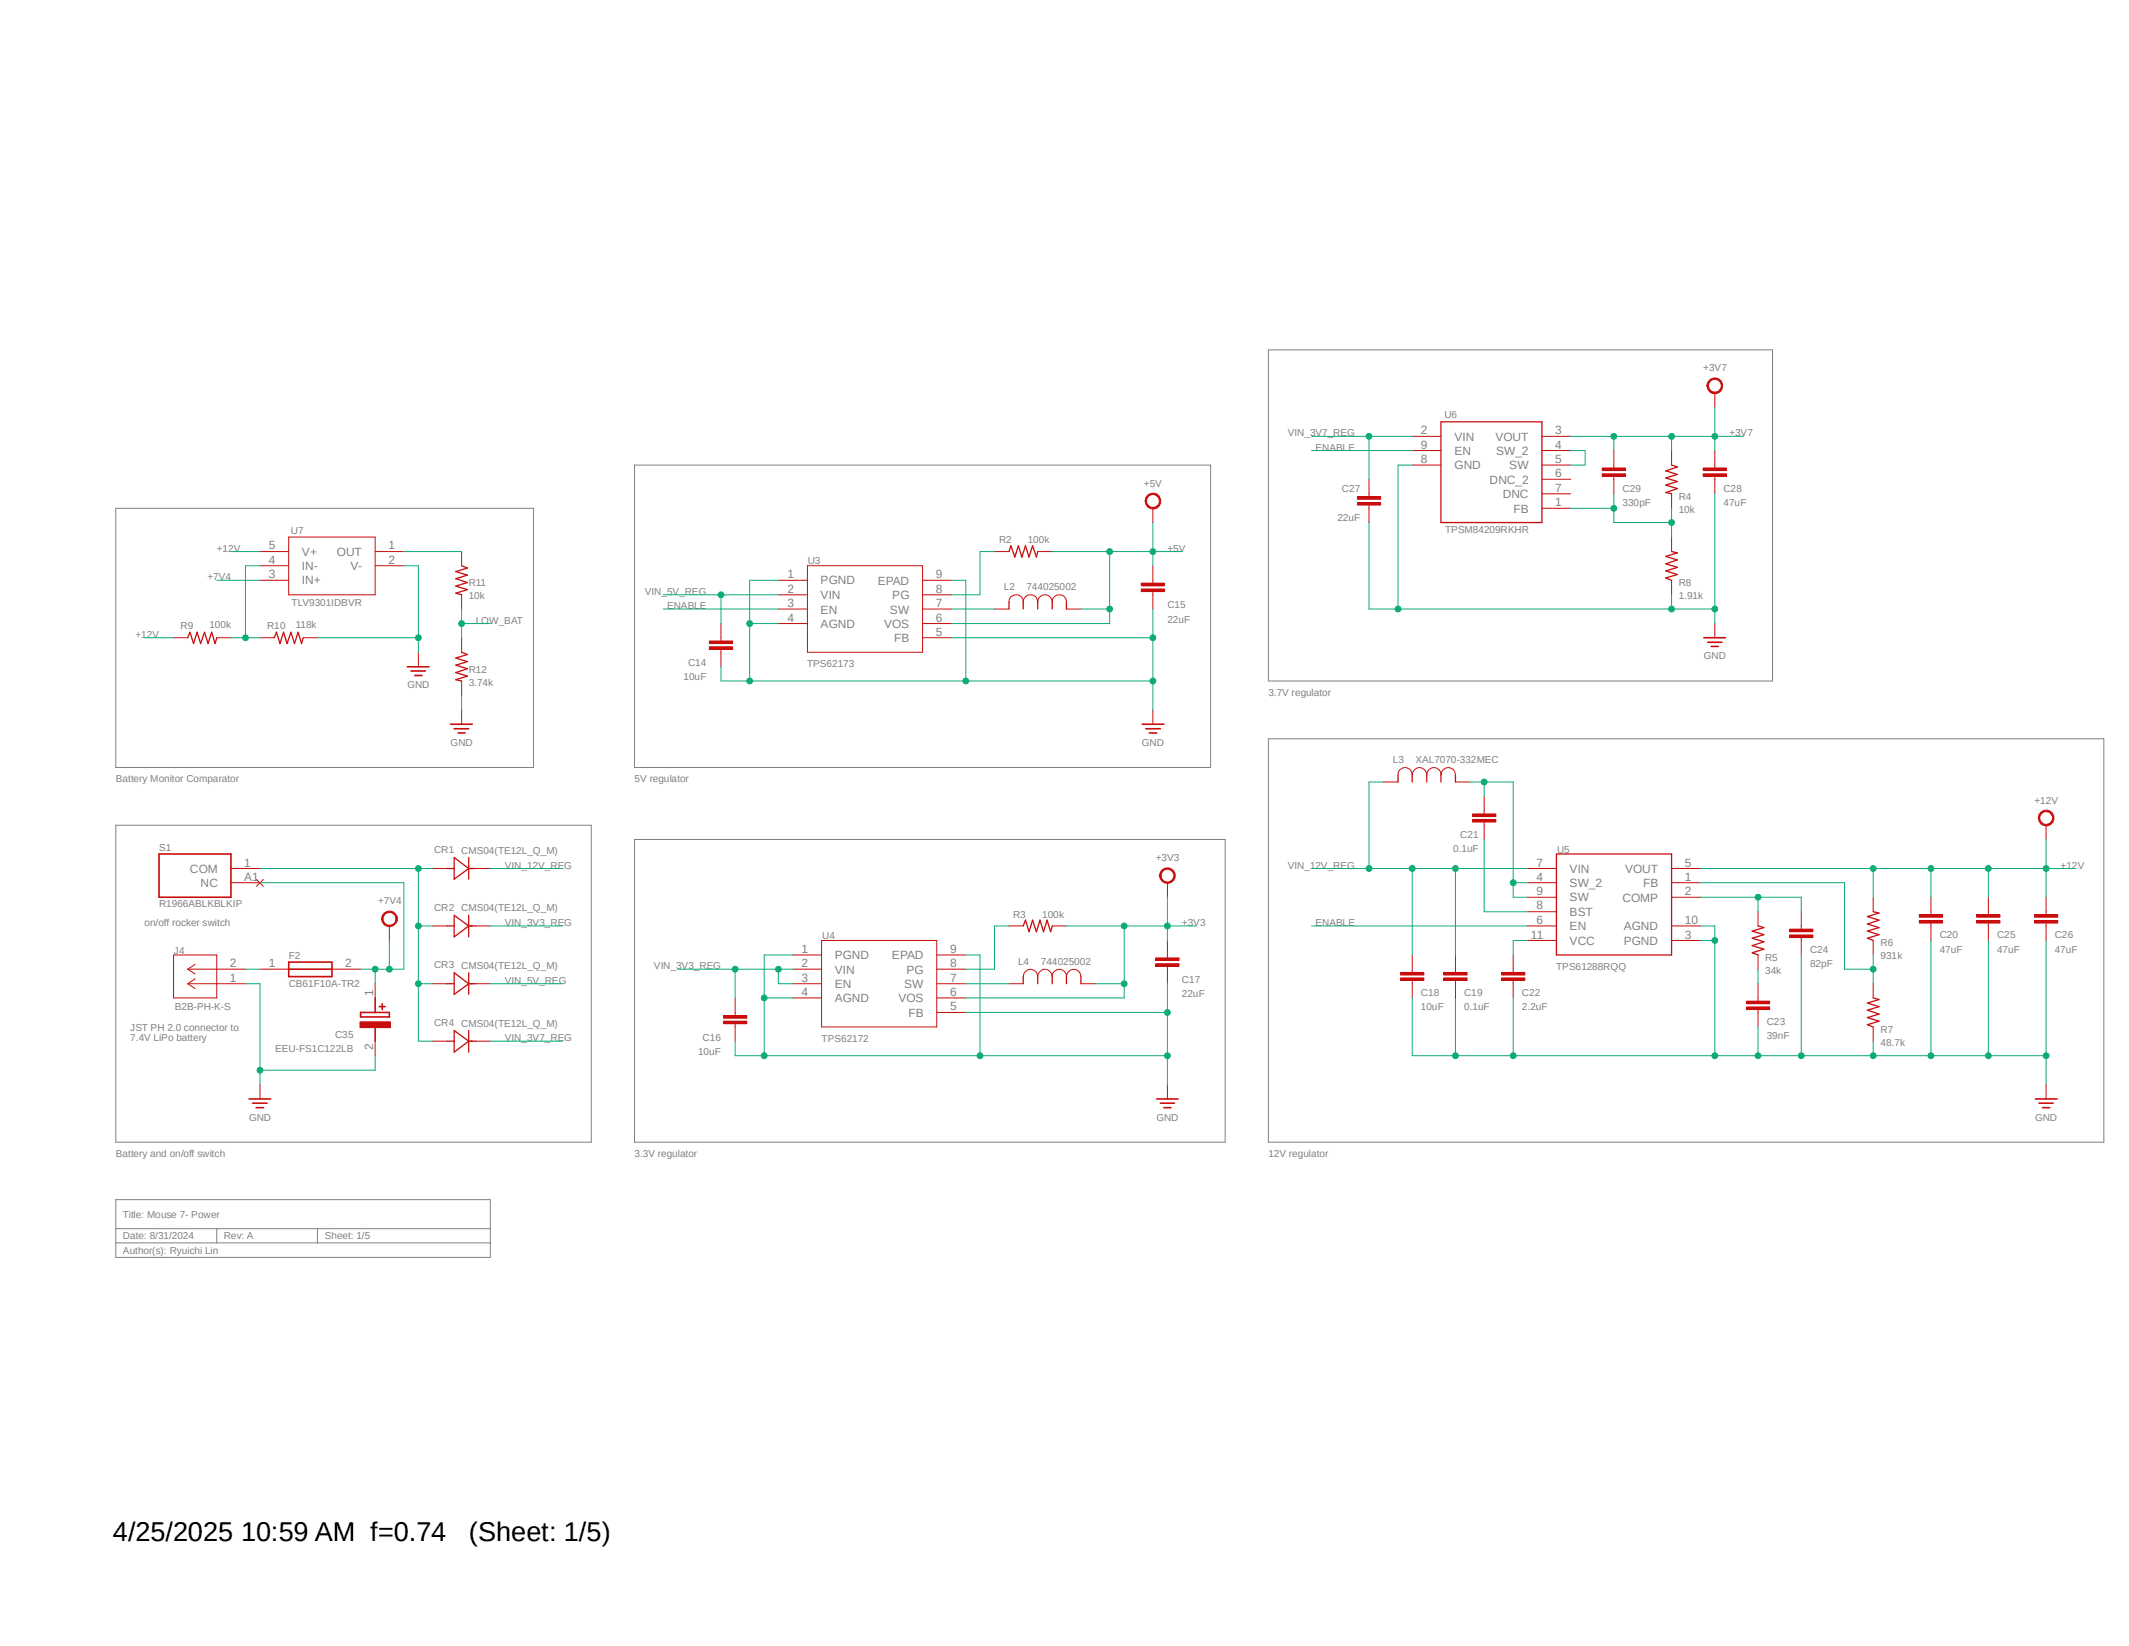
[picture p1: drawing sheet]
<svg xmlns="http://www.w3.org/2000/svg" width="279mm" height="216mm" viewBox="0 0 279 216" stroke-linecap="round" stroke-linejoin="round" font-family="sans-serif">
<path d="M14.8 45.8l261.4 119.3M276.2 45.8l-261.4 119.3" fill="none" stroke="#fff" stroke-width=".13"/>
<path d="M166.5 45.9h66.1v43.4h-66.1zM15.2 66.7h54.8v34h-54.8zM83.3 61h75.6v39.7h-75.6zM166.5 96.9h109.6v52.9h-109.6zM15.2 108.2h62.4v41.6h-62.4zM83.3 110.1h77.5v39.7h-77.5zM15.2 157.4h49.1v7.5h-49.1zM15.2 161.2h49.1M15.2 163h49.1M28.4 161.2v1.8M41.7 161.2v1.8" fill="none" stroke="#808080" stroke-width=".13"/>
<path d="M22.8 125.3h5.6v5.6h-5.6zM24.6 129h7.6M24.6 127.1h7.6M24.6 129l1 .7M24.6 127.1l1 .7M25.6 128.4l-1 .6M25.6 126.5l-1 .6" fill="none" stroke="#c90d0c" stroke-width=".13"/>
<path d="M50.4 119.8a1.05 1.05 0 0 1 1.7 .2 1.05 1.05 0 0 1-.7 1.5 1.05 1.05 0 0 1-1.3-1h.1a.85 .85 0 0 1 1.2-.8 .85 .85 0 0 1 .3 1.4 .85 .85 0 0 1-1.4-.2l-.1-.4h-.1l.1-.4z" fill-rule="evenodd" fill="#c90d0c"/>
<g fill="none" stroke="#c90d0c" stroke-width=".13">
<path d="M102.2 76.1h3.8M102.2 78h3.8M102.2 79.9h3.8M106 74.2h15.1v11.4h-15.1zM121.1 76.1h3.7M121.1 78h3.7M121.1 79.9h3.7M130.5 72.3h1.9M136.2 72.3h1.9M149.8 77.3h3v.3h-3zM149.8 76.5h3v.3h-3zM151.3 74.2v2.3"/>
<path d="M151.3 77.6v2.3M93.1 84.8h3v.4h-3zM93.1 84.1h3v.3h-3zM94.6 81.8v2.2M94.6 85.2v2.3M102.2 81.8h3.8M121.1 81.8h3.7M121.1 83.7h3.7M151.3 93.1v1.9M30.3 113.9h3.8M30.3 115.8h3.8M33.7 115.4l.8 .8"/>
<path d="M34.5 115.4l-.8 .8M50.4 119.8a1.05 1.05 0 0 1 1.7 .2 1.05 1.05 0 0 1-.7 1.5 1.05 1.05 0 0 1-1.3-1h.1a.85 .85 0 0 1 1.2-.8 .85 .85 0 0 1 .3 1.4 .85 .85 0 0 1-1.4-.2l-.1-.4h-.1l.1-.4zM56.8 113.9h1.9M62.4 113.9h1.9M51.1 121.5v1.9M56.8 121.5h1.9M56.8 129h1.9M56.8 136.6h1.9M62.4 121.5h1.9M62.4 129h1.9M62.4 136.6h1.9M34.1 142.2v1.9"/>
</g>
<path d="M149.9 95h2.8M150.4 95.6h1.9M150.8 96.1h1M20.9 112h9.4v5.7h-9.4zM32.7 144.1h2.8M33.1 144.7h2M33.6 145.3h1" fill="none" stroke="#c90d0c" stroke-width=".21"/>
<g fill="none" stroke="#c90d0c" stroke-width=".17">
<path d="M132.4 72.3l.3-.7 .5 1.5 .4-1.5 .5 1.5 .5-1.5 .4 1.5 .5-1.5 .5 1.5 .2-.8M58.7 113.9h.9M59.6 112.5l1.9 1.4-1.9 1.4zM61.5 113.9h.9M61.5 112.5v2.8M58.7 121.5h.9M58.7 129h.9M58.7 136.6h.9M59.6 120.1l1.9 1.4-1.9 1.4zM59.6 127.6l1.9 1.4-1.9 1.4zM59.6 135.2l1.9 1.4-1.9 1.4zM61.5 120.1v2.8"/>
<path d="M61.5 127.6v2.8M61.5 135.2v2.8M61.5 121.5h.9M61.5 129h.9M61.5 136.6h.9"/>
</g>
<path d="M149.8 77.4h3M149.8 76.7h3M93.1 85h3M93.1 84.2h3" fill="none" stroke="#c90d0c" stroke-width=".34"/>
<path d="M150.6 64.9a1.03 1.03 0 0 1 1.6 .3 1.03 1.03 0 0 1-.6 1.5 1.03 1.03 0 0 1-1.3-1h.2a.86 .86 0 0 1 1.1-.8 .86 .86 0 0 1 .3 1.4 .86 .86 0 0 1-1.4-.2v-.4h-.2l.1-.4z" fill-rule="evenodd" fill="#c90d0c"/>
<g fill="none" stroke="#c90d0c" stroke-width=".13">
<path d="M150.6 64.9a1.03 1.03 0 0 1 1.6 .3 1.03 1.03 0 0 1-.6 1.5 1.03 1.03 0 0 1-1.3-1h.2a.86 .86 0 0 1 1.1-.8 .86 .86 0 0 1 .3 1.4 .86 .86 0 0 1-1.4-.2v-.4h-.2l.1-.4zM151.3 66.7v1.8M95 133.9h3v.4h-3zM95 133.2h3v.4h-3zM96.5 130.9v2.3M96.5 134.3v2.3M104.1 125.3h3.7M104.1 127.1h3.7M104.1 129h3.7M104.1 130.9h3.7M107.8 123.4h15.1v11.3h-15.1zM122.9 125.3h3.8"/>
<path d="M122.9 127.1h3.8M122.9 129h3.8M122.9 130.9h3.8M122.9 132.8h3.8M132.4 121.5h1.9M138.1 121.5h1.9M151.7 126.4h3v.3h-3zM151.7 125.6h3v.4h-3zM153.2 123.4v2.2M153.2 126.7v2.3M153.2 142.2v1.9"/>
</g>
<path d="M95 134.1h3M95 133.4h3M151.7 126.6h3M151.7 125.8h3" fill="none" stroke="#c90d0c" stroke-width=".34"/>
<path d="M134.3 121.5l.3-.8 .4 1.5 .5-1.5 .5 1.5 .5-1.5 .4 1.5 .5-1.5 .5 1.5 .2-.7" fill="none" stroke="#c90d0c" stroke-width=".17"/>
<path d="M151.8 144.1h2.8M152.3 144.7h1.8M152.7 145.3h1" fill="none" stroke="#c90d0c" stroke-width=".21"/>
<path d="M152.5 114.1a1.03 1.03 0 0 1 1.5 .2 1.03 1.03 0 0 1-.3 1.4 1.03 1.03 0 0 1-1.4-.4l-.2-.4h.3a.85 .85 0 0 1 1.1-.9 .85 .85 0 0 1 .3 1.4 .85 .85 0 0 1-1.4-.2v-.3h-.3l.2-.5z" fill-rule="evenodd" fill="#c90d0c"/>
<g fill="none" stroke="#c90d0c" stroke-width=".13">
<path d="M152.5 114.1a1.03 1.03 0 0 1 1.5 .2 1.03 1.03 0 0 1-.3 1.4 1.03 1.03 0 0 1-1.4-.4l-.2-.4h.3a.85 .85 0 0 1 1.1-.9 .85 .85 0 0 1 .3 1.4 .85 .85 0 0 1-1.4-.2v-.3h-.3l.2-.5zM153.2 115.8v1.9M181.6 102.6h1.9M183.5 101.6a.93 .93 0 0 1 .9-.9 .93 .93 0 0 1 .9 .9 .95 .95 0 0 1 1-.9 .95 .95 0 0 1 .9 .9 .93 .93 0 0 1 1-.9 .93 .93 0 0 1 .9 .9 .95 .95 0 0 1 1-.9 .95 .95 0 0 1 .9 .9M191 102.6h1.9M193.3 107.5h3v.3h-3zM193.3 106.8h3v.3h-3zM194.8 104.5v2.2M194.8 107.9v2.2M200.4 115.8h3.9M200.4 117.7h3.9M200.4 113.9h3.9"/>
<path d="M200.4 119.6h3.9M219.4 115.8h3.7M219.4 117.7h3.7M219.4 113.9h3.7M230.7 119.6v1.9M236.4 119.6v2.2M245.8 117.7v1.9M251.9 120h3v.3h-3zM253.4 117.7v2.3M259.4 120h3.1v.3h-3.1zM260.9 117.7v2.3M267 120h3v.3h-3z"/>
<path d="M268.5 117.7v2.3M183.8 128.3h3.1v.3h-3.1zM183.8 127.6h3.1v.3h-3.1zM185.3 125.3v2.2M185.3 128.7v2.2M189.5 128.3h3v.3h-3zM189.5 127.6h3v.3h-3zM191 125.3v2.2M191 128.7v2.2M197.1 128.3h3v.3h-3zM197.1 127.6h3v.3h-3zM198.6 125.3v2.2"/>
<path d="M198.6 128.7v2.2M200.4 123.4h3.9M200.4 121.5h3.9M219.4 123.4h3.7M219.4 121.5h3.7M229.2 132.1h3v.3h-3zM229.2 131.3h3v.4h-3zM230.7 125.3v1.8M230.7 129v2.3M230.7 132.4v2.3M234.9 122.6h3v.4h-3zM234.9 121.9h3v.3h-3z"/>
<path d="M236.4 123v2.3M245.8 123.4v1.9M245.8 129v1.9M245.8 134.7v1.9M251.9 120.7h3v.4h-3zM253.4 121.1v2.3M259.4 120.7h3.1v.4h-3.1zM260.9 121.1v2.3M267 120.7h3v.4h-3zM268.5 121.1v2.3M268.5 142.2v1.9"/>
</g>
<g fill="none" stroke="#c90d0c" stroke-width=".34">
<path d="M193.3 107.7h3M193.3 106.9h3M183.8 128.4h3.1M183.8 127.7h3.1M189.5 128.4h3M189.5 127.7h3M197.1 128.4h3M197.1 127.7h3M229.2 132.2h3M229.2 131.5h3M234.9 122.8h3M234.9 122h3"/>
<path d="M251.9 120.9h3M251.9 120.1h3M259.4 120.9h3.1M259.4 120.1h3.1M267 120.9h3M267 120.1h3"/>
</g>
<path d="M183.5 101.6v1M185.3 101.6v1M187.2 101.6v1M189.1 101.6v1M191 101.6v1M204.3 112h15.1v13.3h-15.1zM245.8 119.6l.8 .2-1.5 .4 1.5 .5-1.5 .5 1.5 .5-1.5 .4 1.5 .5-1.5 .5 .7 .3M230.7 121.5l.8 .2-1.5 .4 1.5 .5-1.5 .5 1.5 .4-1.5 .5 1.5 .5-1.5 .5 .7 .3M245.8 130.9l.8 .2-1.5 .5 1.5 .4-1.5 .5 1.5 .5-1.5 .5 1.5 .4-1.5 .5 .7 .3" fill="none" stroke="#c90d0c" stroke-width=".17"/>
<path d="M267.1 144.1h2.9M267.6 144.7h1.9M268.1 145.3h.9" fill="none" stroke="#c90d0c" stroke-width=".21"/>
<path d="M267.8 106.5a1.03 1.03 0 0 1 1.6 .3 1.03 1.03 0 0 1-.6 1.5 1.03 1.03 0 0 1-1.3-1h.2a.86 .86 0 0 1 1.1-.8 .86 .86 0 0 1 .4 1.4 .86 .86 0 0 1-1.4-.2l-.1-.4h-.2l.1-.5z" fill-rule="evenodd" fill="#c90d0c"/>
<g fill="none" stroke="#c90d0c" stroke-width=".13">
<path d="M185.3 57.2h3.8M185.3 59.1h3.8M202.4 57.2h3.7M202.4 59.1h3.7M211.8 59.1v2.3M219.4 59.1v1.9M225 59.1v2.3M34.1 72.3h3.8M34.1 74.2h3.8M34.1 76.1h3.8M37.9 70.4h11.3v7.6h-11.3zM49.2 72.3h3.8"/>
<path d="M49.2 74.2h3.8M178.1 65.9h3.1v.4h-3.1zM178.1 65.2h3.1v.3h-3.1zM179.7 62.9v2.3M179.7 66.3v2.2M185.3 61h3.8M202.4 66.7h3.7M202.4 61h3.7M202.4 62.9h3.7M202.4 64.8h3.7M210.3 62.1h3v.4h-3zM210.3 61.4h3v.3h-3z"/>
<path d="M211.8 62.5v2.3M219.4 64.8v1.9M219.4 70.4v1.9M219.4 76.1v1.9M223.5 62.1h3.1v.4h-3.1zM223.5 61.4h3.1v.3h-3.1zM225 62.5v2.3M22.8 83.7h1.8M28.4 83.7h1.9M34.1 83.7h1.9M39.8 83.7h1.9M54.9 85.6v1.9"/>
<path d="M225 81.8v1.9M267.8 106.5a1.03 1.03 0 0 1 1.6 .3 1.03 1.03 0 0 1-.6 1.5 1.03 1.03 0 0 1-1.3-1h.2a.86 .86 0 0 1 1.1-.8 .86 .86 0 0 1 .4 1.4 .86 .86 0 0 1-1.4-.2l-.1-.4h-.2l.1-.5zM268.5 108.2v1.9"/>
</g>
<path d="M189.1 55.3h13.3v13.2h-13.3zM219.4 61l.7 .3-1.5 .5 1.5 .4-1.5 .5 1.5 .5-1.5 .4 1.5 .5-1.5 .5 .8 .2M219.4 72.3l.7 .2-1.5 .5 1.5 .4-1.5 .6 1.5 .4-1.5 .5 1.5 .5-1.5 .4 .8 .3M24.6 83.7l.3-.8 .5 1.5 .5-1.5 .4 1.5 .5-1.5 .5 1.5 .5-1.5 .4 1.5 .2-.7M36 83.7l.3-.8 .4 1.5 .5-1.5 .5 1.5 .5-1.5 .5 1.5 .4-1.5 .5 1.5 .2-.7" fill="none" stroke="#c90d0c" stroke-width=".17"/>
<path d="M178.1 66.1h3.1M178.1 65.3h3.1M210.3 62.3h3M210.3 61.6h3M223.5 62.3h3.1M223.5 61.6h3.1" fill="none" stroke="#c90d0c" stroke-width=".34"/>
<path d="M53.5 87.5h2.8M53.9 88h1.9M54.4 88.6h1M223.6 83.7h2.8M224.1 84.2h1.9M224.6 84.8h.9" fill="none" stroke="#c90d0c" stroke-width=".21"/>
<path d="M224.4 49.8a1.04 1.04 0 0 1 1.6 .4 1.04 1.04 0 0 1-.8 1.5 1.04 1.04 0 0 1-1.2-1.1h.2a.85 .85 0 0 1 1.1-.8 .85 .85 0 0 1 .4 1.3 .85 .85 0 0 1-1.4-.2l-.1-.3h-.2l.1-.4z" fill-rule="evenodd" fill="#c90d0c"/>
<g fill="none" stroke="#c90d0c" stroke-width=".13">
<path d="M224.4 49.8a1.04 1.04 0 0 1 1.6 .4 1.04 1.04 0 0 1-.8 1.5 1.04 1.04 0 0 1-1.2-1.1h.2a.85 .85 0 0 1 1.1-.8 .85 .85 0 0 1 .4 1.3 .85 .85 0 0 1-1.4-.2l-.1-.3h-.2l.1-.4zM225 51.6v1.8M60.6 72.3v1.9M60.6 78v1.9M130.5 79.9h1.9M132.4 79a.93 .93 0 0 1 .9-1 .93 .93 0 0 1 1 1 .95 .95 0 0 1 .9-1 .95 .95 0 0 1 1 1 .95 .95 0 0 1 .9-1 .95 .95 0 0 1 1 1 .93 .93 0 0 1 .9-1 .93 .93 0 0 1 1 1M140 79.9h1.9M60.6 83.7v1.9M60.6 89.3v1.9M60.6 93.1v1.9M34.1 127.1h3.8M43.6 127.1h3.7"/>
<path d="M49.2 129v1.9M49.2 136.6v1.9M132.4 129h1.9M134.3 128.1a.95 .95 0 0 1 .9-1 .95 .95 0 0 1 1 1 .95 .95 0 0 1 .9-1 .95 .95 0 0 1 1 1 .93 .93 0 0 1 .9-1 .93 .93 0 0 1 1 1 .95 .95 0 0 1 .9-1 .95 .95 0 0 1 1 1M141.9 129h1.9"/>
</g>
<path d="M60.6 74.2l.7 .3-1.5 .5 1.5 .4-1.5 .5 1.5 .5-1.5 .5 1.5 .4-1.5 .5 .8 .2M132.4 79v.9M134.3 79v.9M136.2 79v.9M138.1 79v.9M140 79v.9M60.6 85.6l.7 .3-1.5 .4 1.5 .5-1.5 .4 1.5 .5-1.5 .5 1.5 .5-1.5 .5 .8 .1M134.3 128.1v.9M136.2 128.1v.9M138.1 128.1v.9M140 128.1v.9M141.9 128.1v.9" fill="none" stroke="#c90d0c" stroke-width=".17"/>
<path d="M59.1 95h2.9M59.6 95.6h1.9M60.1 96.1h.9M37.9 126.2h5.7v1.9h-5.7zM37.9 127.1h5.7M47.3 132.8h3.8v.6h-3.8zM49.2 130.9v1.9M49.2 134.7v1.9M49.8 132h.7M50.2 131.7v.7" fill="none" stroke="#c90d0c" stroke-width=".21"/>
<path d="M47.2 134h4v.8h-4z" fill-rule="evenodd" fill="#c90d0c"/>
<path d="M47.2 134h4v.8h-4z" fill="none" stroke="#c90d0c" stroke-width=".13"/>
<path d="M32.2 129h1.9v13.2M49.2 138.5v1.9h-15.1" fill="none" stroke="#0dab76" stroke-width=".13"/>
<circle cx="34.1" cy="140.4" r=".38" fill="#0dab76"/>
<g fill="none" stroke="#0dab76" stroke-width=".13">
<path d="M102.2 76.1h-3.8v13.2M124.8 76.1h1.9v13.2M151.3 79.9v13.2M94.6 87.5v1.8h56.7M98.4 81.8h3.8M124.8 83.7h26.5"/>
<circle cx="34.1" cy="140.4" r=".38"/>
</g>
<circle cx="98.4" cy="81.8" r=".38" fill="#0dab76"/>
<circle cx="98.4" cy="81.8" r=".38" fill="none" stroke="#0dab76" stroke-width=".13"/>
<circle cx="98.4" cy="89.3" r=".38" fill="#0dab76"/>
<circle cx="98.4" cy="89.3" r=".38" fill="none" stroke="#0dab76" stroke-width=".13"/>
<circle cx="126.7" cy="89.3" r=".38" fill="#0dab76"/>
<circle cx="126.7" cy="89.3" r=".38" fill="none" stroke="#0dab76" stroke-width=".13"/>
<circle cx="151.3" cy="89.3" r=".38" fill="#0dab76"/>
<circle cx="151.3" cy="89.3" r=".38" fill="none" stroke="#0dab76" stroke-width=".13"/>
<circle cx="151.3" cy="83.7" r=".38" fill="#0dab76"/>
<g fill="none" stroke="#0dab76" stroke-width=".13">
<path d="M96.5 136.6v1.9h56.7M100.3 130.9h3.8M104.1 125.3h-3.8v13.2M126.7 125.3h1.9v13.2M126.7 132.8h26.5M153.2 129v13.2"/>
<circle cx="151.3" cy="83.7" r=".38"/>
</g>
<circle cx="100.3" cy="130.9" r=".38" fill="#0dab76"/>
<circle cx="100.3" cy="130.9" r=".38" fill="none" stroke="#0dab76" stroke-width=".13"/>
<circle cx="100.3" cy="138.5" r=".38" fill="#0dab76"/>
<circle cx="100.3" cy="138.5" r=".38" fill="none" stroke="#0dab76" stroke-width=".13"/>
<circle cx="128.6" cy="138.5" r=".38" fill="#0dab76"/>
<circle cx="128.6" cy="138.5" r=".38" fill="none" stroke="#0dab76" stroke-width=".13"/>
<circle cx="153.2" cy="138.5" r=".38" fill="#0dab76"/>
<circle cx="153.2" cy="138.5" r=".38" fill="none" stroke="#0dab76" stroke-width=".13"/>
<circle cx="153.2" cy="132.8" r=".38" fill="#0dab76"/>
<g fill="none" stroke="#0dab76" stroke-width=".13">
<path d="M185.3 130.9v7.6h83.2M191 130.9v7.6M198.6 130.9v7.6M223.1 121.5h1.9v17M223.1 123.4h1.9M230.7 134.7v3.8M236.4 125.3v13.2M245.8 136.6v1.9M253.4 123.4v15.1M260.9 123.4v15.1M268.5 123.4v18.8"/>
<circle cx="153.2" cy="132.8" r=".38"/>
</g>
<circle cx="268.5" cy="138.5" r=".38" fill="#0dab76"/>
<circle cx="268.5" cy="138.5" r=".38" fill="none" stroke="#0dab76" stroke-width=".13"/>
<circle cx="236.4" cy="138.5" r=".38" fill="#0dab76"/>
<circle cx="236.4" cy="138.5" r=".38" fill="none" stroke="#0dab76" stroke-width=".13"/>
<circle cx="230.7" cy="138.5" r=".38" fill="#0dab76"/>
<circle cx="230.7" cy="138.5" r=".38" fill="none" stroke="#0dab76" stroke-width=".13"/>
<circle cx="191" cy="138.5" r=".38" fill="#0dab76"/>
<circle cx="191" cy="138.5" r=".38" fill="none" stroke="#0dab76" stroke-width=".13"/>
<circle cx="198.6" cy="138.5" r=".38" fill="#0dab76"/>
<circle cx="198.6" cy="138.5" r=".38" fill="none" stroke="#0dab76" stroke-width=".13"/>
<circle cx="225" cy="138.5" r=".38" fill="#0dab76"/>
<circle cx="225" cy="138.5" r=".38" fill="none" stroke="#0dab76" stroke-width=".13"/>
<circle cx="225" cy="123.4" r=".38" fill="#0dab76"/>
<circle cx="225" cy="123.4" r=".38" fill="none" stroke="#0dab76" stroke-width=".13"/>
<circle cx="245.8" cy="138.5" r=".38" fill="#0dab76"/>
<circle cx="245.8" cy="138.5" r=".38" fill="none" stroke="#0dab76" stroke-width=".13"/>
<circle cx="253.4" cy="138.5" r=".38" fill="#0dab76"/>
<circle cx="253.4" cy="138.5" r=".38" fill="none" stroke="#0dab76" stroke-width=".13"/>
<circle cx="260.9" cy="138.5" r=".38" fill="#0dab76"/>
<g fill="none" stroke="#0dab76" stroke-width=".13">
<path d="M53 74.2h1.9v11.4M41.7 83.7h13.2"/>
<circle cx="260.9" cy="138.5" r=".38"/>
</g>
<circle cx="54.9" cy="83.7" r=".38" fill="#0dab76"/>
<g fill="none" stroke="#0dab76" stroke-width=".13">
<path d="M179.7 68.5v11.4h39.7v-1.9M185.3 61h-1.8v18.9M225 79.9v1.9"/>
<circle cx="54.9" cy="83.7" r=".38"/>
</g>
<circle cx="183.5" cy="79.9" r=".38" fill="#0dab76"/>
<g fill="none" stroke="#0dab76" stroke-width=".13">
<path d="M225 64.8v15.1h-5.6"/>
<circle cx="183.5" cy="79.9" r=".38"/>
</g>
<circle cx="219.4" cy="79.9" r=".38" fill="#0dab76"/>
<circle cx="219.4" cy="79.9" r=".38" fill="none" stroke="#0dab76" stroke-width=".13"/>
<circle cx="225" cy="79.9" r=".38" fill="#0dab76"/>
<g fill="none" stroke="#0dab76" stroke-width=".13">
<path d="M60.6 91.2v1.9M223.1 113.9h45.4v3.8M260.9 113.9v3.8"/>
<circle cx="225" cy="79.9" r=".38"/>
</g>
<circle cx="260.9" cy="113.9" r=".38" fill="#0dab76"/>
<g fill="none" stroke="#0dab76" stroke-width=".13">
<path d="M253.4 113.9v3.8"/>
<circle cx="260.9" cy="113.9" r=".38"/>
</g>
<circle cx="253.4" cy="113.9" r=".38" fill="#0dab76"/>
<g fill="none" stroke="#0dab76" stroke-width=".13">
<path d="M245.8 113.9v3.8"/>
<circle cx="253.4" cy="113.9" r=".38"/>
</g>
<circle cx="245.8" cy="113.9" r=".38" fill="#0dab76"/>
<g fill="none" stroke="#0dab76" stroke-width=".13">
<path d="M268.5 110.1v3.8"/>
<circle cx="245.8" cy="113.9" r=".38"/>
</g>
<circle cx="268.5" cy="113.9" r=".38" fill="#0dab76"/>
<g fill="none" stroke="#0dab76" stroke-width=".13">
<path d="M30.3 72.3h3.8M19 83.7h3.8M64.3 113.9h9.5M172.1 113.9h28.3M181.6 102.6h-1.9v11.3M185.3 113.9v11.4M191 113.9v11.4M268.5 113.9h3.8"/>
<circle cx="268.5" cy="113.9" r=".38"/>
</g>
<circle cx="191" cy="113.9" r=".38" fill="#0dab76"/>
<circle cx="191" cy="113.9" r=".38" fill="none" stroke="#0dab76" stroke-width=".13"/>
<circle cx="185.3" cy="113.9" r=".38" fill="#0dab76"/>
<circle cx="185.3" cy="113.9" r=".38" fill="none" stroke="#0dab76" stroke-width=".13"/>
<circle cx="179.7" cy="113.9" r=".38" fill="#0dab76"/>
<g fill="none" stroke="#0dab76" stroke-width=".13">
<path d="M64.3 121.5h9.5M88.9 127.1h15.2M96.5 127.1v3.8"/>
<circle cx="179.7" cy="113.9" r=".38"/>
</g>
<circle cx="96.5" cy="127.1" r=".38" fill="#0dab76"/>
<circle cx="96.5" cy="127.1" r=".38" fill="none" stroke="#0dab76" stroke-width=".13"/>
<circle cx="102.1" cy="127.1" r=".38" fill="#0dab76"/>
<g fill="none" stroke="#0dab76" stroke-width=".13">
<path d="M87 78h15.2M94.6 78v3.8M64.3 129h9.5M102.2 127.1v1.9h1.9"/>
<circle cx="102.1" cy="127.1" r=".38"/>
</g>
<circle cx="94.6" cy="78" r=".38" fill="#0dab76"/>
<g fill="none" stroke="#0dab76" stroke-width=".13">
<path d="M172.1 57.2h13.2M179.7 57.2v5.7M64.3 136.6h9.5"/>
<circle cx="94.6" cy="78" r=".38"/>
</g>
<circle cx="179.7" cy="57.2" r=".38" fill="#0dab76"/>
<g fill="none" stroke="#0dab76" stroke-width=".13">
<path d="M34.1 113.9h22.7M54.9 113.9v22.7h1.9M54.9 129h1.9M54.9 121.5h1.9"/>
<circle cx="179.7" cy="57.2" r=".38"/>
</g>
<circle cx="54.9" cy="113.9" r=".38" fill="#0dab76"/>
<circle cx="54.9" cy="113.9" r=".38" fill="none" stroke="#0dab76" stroke-width=".13"/>
<circle cx="54.9" cy="121.5" r=".38" fill="#0dab76"/>
<circle cx="54.9" cy="121.5" r=".38" fill="none" stroke="#0dab76" stroke-width=".13"/>
<circle cx="54.9" cy="129" r=".38" fill="#0dab76"/>
<g fill="none" stroke="#0dab76" stroke-width=".13">
<path d="M124.8 79.9h5.7M130.5 72.3h-1.9v5.7h-3.8M138.1 72.3h17M141.9 79.9h3.7M145.6 72.3v9.5h-20.8M151.3 68.5v5.7M126.7 129h5.7M132.4 121.5h-1.9v5.6h-3.8"/>
<circle cx="54.9" cy="129" r=".38"/>
</g>
<circle cx="145.6" cy="79.9" r=".38" fill="#0dab76"/>
<circle cx="145.6" cy="79.9" r=".38" fill="none" stroke="#0dab76" stroke-width=".13"/>
<circle cx="145.6" cy="72.3" r=".38" fill="#0dab76"/>
<circle cx="145.6" cy="72.3" r=".38" fill="none" stroke="#0dab76" stroke-width=".13"/>
<circle cx="151.3" cy="72.3" r=".38" fill="#0dab76"/>
<g fill="none" stroke="#0dab76" stroke-width=".13">
<path d="M192.9 102.6h5.7v15.1h1.8M194.8 102.6v1.9M198.6 115.8h1.8"/>
<circle cx="151.3" cy="72.3" r=".38"/>
</g>
<circle cx="194.8" cy="102.6" r=".38" fill="#0dab76"/>
<circle cx="194.8" cy="102.6" r=".38" fill="none" stroke="#0dab76" stroke-width=".13"/>
<circle cx="198.6" cy="115.8" r=".38" fill="#0dab76"/>
<g fill="none" stroke="#0dab76" stroke-width=".13">
<path d="M194.8 110.1v9.5h5.6M223.1 117.7h13.3v1.9M230.7 117.7v1.9M200.4 123.4h-1.8v1.9M230.7 127.1v1.9"/>
<circle cx="198.6" cy="115.8" r=".38"/>
</g>
<circle cx="230.7" cy="117.7" r=".38" fill="#0dab76"/>
<g fill="none" stroke="#0dab76" stroke-width=".13">
<path d="M223.1 115.8h19v11.3h3.7M245.8 125.3v3.7"/>
<circle cx="230.7" cy="117.7" r=".38"/>
</g>
<circle cx="245.8" cy="127.1" r=".38" fill="#0dab76"/>
<g fill="none" stroke="#0dab76" stroke-width=".13">
<path d="M172.1 59.1h13.2M206.1 59.1h1.9v1.9h-1.9M206.1 57.2h13.3v1.9M211.8 57.2v1.9M87 79.9h15.2M172.1 121.5h28.3"/>
<circle cx="245.8" cy="127.1" r=".38"/>
</g>
<circle cx="211.8" cy="57.2" r=".38" fill="#0dab76"/>
<g fill="none" stroke="#0dab76" stroke-width=".13">
<path d="M219.4 57.2h5.6v1.9"/>
<circle cx="211.8" cy="57.2" r=".38"/>
</g>
<circle cx="219.4" cy="57.2" r=".38" fill="#0dab76"/>
<g fill="none" stroke="#0dab76" stroke-width=".13">
<path d="M225 57.2h3.8"/>
<circle cx="219.4" cy="57.2" r=".38"/>
</g>
<circle cx="225" cy="57.2" r=".38" fill="#0dab76"/>
<g fill="none" stroke="#0dab76" stroke-width=".13">
<path d="M225 53.4v3.8M206.1 66.7h5.7M211.8 64.8v3.7h7.6v-1.8"/>
<circle cx="225" cy="57.2" r=".38"/>
</g>
<circle cx="211.8" cy="66.7" r=".38" fill="#0dab76"/>
<g fill="none" stroke="#0dab76" stroke-width=".13">
<path d="M219.4 68.5v1.9"/>
<circle cx="211.8" cy="66.7" r=".38"/>
</g>
<circle cx="219.4" cy="68.5" r=".38" fill="#0dab76"/>
<g fill="none" stroke="#0dab76" stroke-width=".13">
<path d="M34.1 74.2h-1.9v9.5M30.3 83.7h3.8"/>
<circle cx="219.4" cy="68.5" r=".38"/>
</g>
<circle cx="32.2" cy="83.7" r=".38" fill="#0dab76"/>
<g fill="none" stroke="#0dab76" stroke-width=".13">
<path d="M140 121.5h17M143.8 129h3.7M147.5 121.5v9.4h-20.8M153.2 121.5v1.9"/>
<circle cx="32.2" cy="83.7" r=".38"/>
</g>
<circle cx="147.5" cy="129" r=".38" fill="#0dab76"/>
<circle cx="147.5" cy="129" r=".38" fill="none" stroke="#0dab76" stroke-width=".13"/>
<circle cx="147.5" cy="121.5" r=".38" fill="#0dab76"/>
<circle cx="147.5" cy="121.5" r=".38" fill="none" stroke="#0dab76" stroke-width=".13"/>
<circle cx="153.2" cy="121.5" r=".38" fill="#0dab76"/>
<g fill="none" stroke="#0dab76" stroke-width=".13">
<path d="M34.1 115.8h18.9v11.3h-5.7M153.2 117.7v3.8M49.2 127.1v1.9M51.1 123.4v3.7"/>
<circle cx="153.2" cy="121.5" r=".38"/>
</g>
<circle cx="51.1" cy="127.1" r=".38" fill="#0dab76"/>
<circle cx="51.1" cy="127.1" r=".38" fill="none" stroke="#0dab76" stroke-width=".13"/>
<circle cx="49.2" cy="127.1" r=".38" fill="#0dab76"/>
<g fill="none" stroke="#0dab76" stroke-width=".13">
<path d="M28.4 76.1h5.7M53 72.3h7.6M60.6 79.9v3.8"/>
<circle cx="49.2" cy="127.1" r=".38"/>
</g>
<circle cx="60.6" cy="81.8" r=".38" fill="#0dab76"/>
<g fill="none" stroke="#0dab76" stroke-width=".13">
<path d="M60.6 81.8h3.7M32.2 127.1h1.9"/>
<circle cx="60.6" cy="81.8" r=".38"/>
</g>
<g font-size="3.6">
<text x="14.8" y="202.1">4/25/2025 10:59 AM f=0.74</text>
<text x="61.5" y="202.1">(Sheet: 1/5)</text>
</g>
<g font-size="1.6" fill="#808080">
<text x="186.5" y="56.9">2</text>
<text x="186.5" y="58.8">9</text>
<text x="190.9" y="57.8">VIN</text>
<text x="190.9" y="59.7">EN</text>
<text x="196.3" y="57.8">VOUT</text>
<text x="196.3" y="59.7">SW_2</text>
<text x="204.1" y="56.9">3</text>
<text x="204.1" y="58.8">4</text>
<text x="186.5" y="60.7">8</text>
<text x="190.9" y="61.6">GND</text>
<text x="195.5" y="63.5">DNC_2</text>
<text x="197.2" y="65.4">DNC</text>
<text x="198.1" y="61.6">SW</text>
<text x="204.1" y="60.7">5</text>
<text x="204.1" y="62.6">6</text>
<text x="204.1" y="64.5">7</text>
<text x="198.6" y="67.2">FB</text>
<text x="204.1" y="66.4">1</text>
<text x="35.3" y="75.9">3</text>
<text x="35.3" y="74">4</text>
<text x="35.3" y="72">5</text>
<text x="39.6" y="76.7">IN+</text>
<text x="39.6" y="74.8">IN-</text>
<text x="39.6" y="72.9">V+</text>
<text x="44.2" y="72.9">OUT</text>
<text x="46" y="74.8">V-</text>
<text x="51" y="72">1</text>
<text x="51" y="74">2</text>
<text x="103.3" y="75.9">1</text>
<text x="103.3" y="77.7">2</text>
<text x="107.7" y="76.7">PGND</text>
<text x="115.2" y="76.7">EPAD</text>
<text x="122.8" y="77.7">8</text>
<text x="122.8" y="75.9">9</text>
<text x="103.3" y="79.6">3</text>
<text x="103.3" y="81.5">4</text>
<text x="107.7" y="78.6">VIN</text>
<text x="107.7" y="80.5">EN</text>
<text x="107.7" y="82.3">AGND</text>
<text x="116" y="82.3">VOS</text>
<text x="116.8" y="80.5">SW</text>
<text x="117.1" y="78.6">PG</text>
<text x="122.8" y="83.4">5</text>
<text x="122.8" y="81.5">6</text>
<text x="122.8" y="79.6">7</text>
<text x="117.3" y="84.2">FB</text>
<text x="32" y="113.7">1</text>
<text x="201.6" y="113.7">7</text>
<text x="221.1" y="113.7">5</text>
<text x="24.9" y="114.5">COM</text>
<text x="26.3" y="116.4">NC</text>
<text x="32" y="115.5">A1</text>
<text x="201.6" y="115.5">4</text>
<text x="201.6" y="119.3">8</text>
<text x="201.6" y="117.4">9</text>
<text x="206" y="116.4">SW_2</text>
<text x="206" y="114.5">VIN</text>
<text x="206" y="118.2">SW</text>
<text x="212.9" y="118.3">COMP</text>
<text x="213.3" y="114.5">VOUT</text>
<text x="215.6" y="116.4">FB</text>
<text x="221.1" y="115.5">1</text>
<text x="221.1" y="117.4">2</text>
<text x="105.2" y="125">1</text>
<text x="109.6" y="125.8">PGND</text>
<text x="117" y="125.8">EPAD</text>
<text x="124.7" y="125">9</text>
<text x="200.9" y="123.1">11</text>
<text x="201.6" y="121.2">6</text>
<text x="206" y="122">EN</text>
<text x="206" y="120.1">BST</text>
<text x="206" y="123.9">VCC</text>
<text x="213.1" y="123.9">PGND</text>
<text x="213.1" y="122">AGND</text>
<text x="221.1" y="123.1">3</text>
<text x="221.1" y="121.2">10</text>
<text x="30.2" y="128.8">1</text>
<text x="30.2" y="126.9">2</text>
<text x="35.3" y="126.9">1</text>
<text x="45.3" y="126.9">2</text>
<text x="49" y="130.6" transform="rotate(-90 49 130.6)">1</text>
<text x="105.2" y="126.9">2</text>
<text x="105.2" y="128.8">3</text>
<text x="105.2" y="130.6">4</text>
<text x="109.6" y="127.7">VIN</text>
<text x="109.6" y="129.6">EN</text>
<text x="109.6" y="131.5">AGND</text>
<text x="117.9" y="131.5">VOS</text>
<text x="118.7" y="129.6">SW</text>
<text x="119" y="127.7">PG</text>
<text x="124.7" y="130.6">6</text>
<text x="124.7" y="128.8">7</text>
<text x="124.7" y="126.9">8</text>
<text x="49" y="137.7" transform="rotate(-90 49 137.7)">2</text>
<text x="119.2" y="133.4">FB</text>
<text x="124.7" y="132.5">5</text>
</g>
<g font-size="1.3" fill="#808080">
<text x="223.5" y="48.7">+3V7</text>
<text x="169" y="57.2">VIN_3V7_REG</text>
<text x="172.6" y="59.1">ENABLE</text>
<text x="189.6" y="54.8">U6</text>
<text x="227" y="57.2">+3V7</text>
<text x="150.1" y="63.8">+5V</text>
<text x="176.1" y="64.5">C27</text>
<text x="212.9" y="64.5">C29</text>
<text x="220.3" y="65.5">R4</text>
<text x="226.2" y="64.5">C28</text>
<text x="38.2" y="70.1">U7</text>
<text x="131.1" y="71.2">R2</text>
<text x="134.9" y="71.2">100k</text>
<text x="175.5" y="68.3">22uF</text>
<text x="189.7" y="69.9">TPSM84209RKHR</text>
<text x="212.9" y="66.4">330pF</text>
<text x="220.3" y="67.2">10k</text>
<text x="226.2" y="66.4">47uF</text>
<text x="27.2" y="76.1">+7V4</text>
<text x="28.4" y="72.3">+12V</text>
<text x="61.5" y="76.9">R11</text>
<text x="106" y="74">U3</text>
<text x="131.7" y="77.4">L2</text>
<text x="134.7" y="77.4">744025002</text>
<text x="153.2" y="72.3">+5V</text>
<text x="220.3" y="76.9">R8</text>
<text x="17.8" y="83.7">+12V</text>
<text x="23.7" y="82.6">R9</text>
<text x="27.5" y="82.3">100k</text>
<text x="35.1" y="82.6">R10</text>
<text x="38.3" y="79.5">TLV9301IDBVR</text>
<text x="38.8" y="82.3">118k</text>
<text x="61.5" y="78.6">10k</text>
<text x="62.4" y="81.8">LOW_BAT</text>
<text x="84.6" y="78">VIN_5V_REG</text>
<text x="87.5" y="79.9">ENABLE</text>
<text x="153.2" y="81.7">22uF</text>
<text x="153.2" y="79.8">C15</text>
<text x="220.3" y="78.6">1.91k</text>
<text x="61.5" y="89.9">3.74k</text>
<text x="61.5" y="88.2">R12</text>
<text x="89.7" y="89.2">10uF</text>
<text x="90.3" y="87.4">C14</text>
<text x="105.9" y="87.5">TPS62173</text>
<text x="223.6" y="86.5">GND</text>
<text x="53.5" y="90.3">GND</text>
<text x="166.5" y="91.2">3.7V regulator</text>
<text x="59.1" y="97.8">GND</text>
<text x="149.9" y="97.8">GND</text>
<text x="182.8" y="100.1">L3</text>
<text x="185.8" y="100.1">XAL7070-332MEC</text>
<text x="15.2" y="102.6">Battery Monitor Comparator</text>
<text x="83.3" y="102.6">5V regulator</text>
<text x="267" y="105.4">+12V</text>
<text x="20.9" y="111.6">S1</text>
<text x="57" y="111.9">CR1</text>
<text x="60.5" y="112">CMS04(TE12L_Q_M)</text>
<text x="66.3" y="113.9">VIN_12V_REG</text>
<text x="151.7" y="112.9">+3V3</text>
<text x="169" y="113.9">VIN_12V_REG</text>
<text x="190.7" y="111.7">0.1uF</text>
<text x="191.6" y="109.9">C21</text>
<text x="204.3" y="111.8">U5</text>
<text x="270.4" y="113.9">+12V</text>
<text x="20.9" y="119">R1966ABLKBLKIP</text>
<text x="49.6" y="118.6">+7V4</text>
<text x="57" y="119.5">CR2</text>
<text x="60.5" y="119.6">CMS04(TE12L_Q_M)</text>
<text x="19" y="121.5">on/off rocker switch</text>
<text x="22.8" y="125.1">J4</text>
<text x="37.9" y="125.7">F2</text>
<text x="66.3" y="121.5">VIN_3V3_REG</text>
<text x="107.9" y="123.2">U4</text>
<text x="133" y="120.4">R3</text>
<text x="136.8" y="120.4">100k</text>
<text x="155.1" y="121.5">+3V3</text>
<text x="172.6" y="121.5">ENABLE</text>
<text x="237.5" y="125">C24</text>
<text x="246.8" y="125.8">931k</text>
<text x="246.8" y="124.1">R6</text>
<text x="254.6" y="125">47uF</text>
<text x="254.6" y="123.1">C20</text>
<text x="262.1" y="125">47uF</text>
<text x="262.1" y="123.1">C25</text>
<text x="269.7" y="125">47uF</text>
<text x="269.7" y="123.1">C26</text>
<text x="37.9" y="129.5">CB61F10A-TR2</text>
<text x="57" y="127">CR3</text>
<text x="60.5" y="127.1">CMS04(TE12L_Q_M)</text>
<text x="66.3" y="129">VIN_5V_REG</text>
<text x="85.8" y="127.1">VIN_3V3_REG</text>
<text x="133.6" y="126.5">L4</text>
<text x="136.6" y="126.5">744025002</text>
<text x="155.1" y="130.8">22uF</text>
<text x="155.1" y="129">C17</text>
<text x="186.5" y="130.6">C18</text>
<text x="192.2" y="130.6">C19</text>
<text x="199.7" y="130.6">C22</text>
<text x="204.2" y="127.2">TPS61288RQQ</text>
<text x="231.7" y="127.7">34k</text>
<text x="231.7" y="126">R5</text>
<text x="237.5" y="126.9">82pF</text>
<text x="17.1" y="135.2">JST PH 2.0 connector to</text>
<text x="17.1" y="136.6">7.4V LiPo battery</text>
<text x="22.9" y="132.4">B2B-PH-K-S</text>
<text x="44" y="136.1">C35</text>
<text x="57" y="134.6">CR4</text>
<text x="60.5" y="134.7">CMS04(TE12L_Q_M)</text>
<text x="66.3" y="136.6">VIN_3V7_REG</text>
<text x="92.2" y="136.5">C16</text>
<text x="107.8" y="136.6">TPS62172</text>
<text x="186.5" y="132.5">10uF</text>
<text x="192.2" y="132.5">0.1uF</text>
<text x="199.7" y="132.5">2.2uF</text>
<text x="231.9" y="136.3">39nF</text>
<text x="231.9" y="134.4">C23</text>
<text x="246.8" y="137.2">48.7k</text>
<text x="246.8" y="135.5">R7</text>
<text x="36.1" y="138">EEU-FS1C122LB</text>
<text x="91.6" y="138.4">10uF</text>
<text x="32.7" y="147">GND</text>
<text x="151.8" y="147">GND</text>
<text x="267.1" y="147">GND</text>
<text x="15.2" y="151.7">Battery and on/off switch</text>
<text x="83.3" y="151.7">3.3V regulator</text>
<text x="166.5" y="151.7">12V regulator</text>
<text x="16.1" y="159.7">Title: Mouse 7- Power</text>
<text x="16.1" y="162.6">Date: 8/31/2024</text>
<text x="16.1" y="164.5">Author(s): Ryuichi Lin</text>
<text x="29.4" y="162.6">Rev: A</text>
<text x="42.6" y="162.6">Sheet: 1/5</text>
</g>
</svg>
